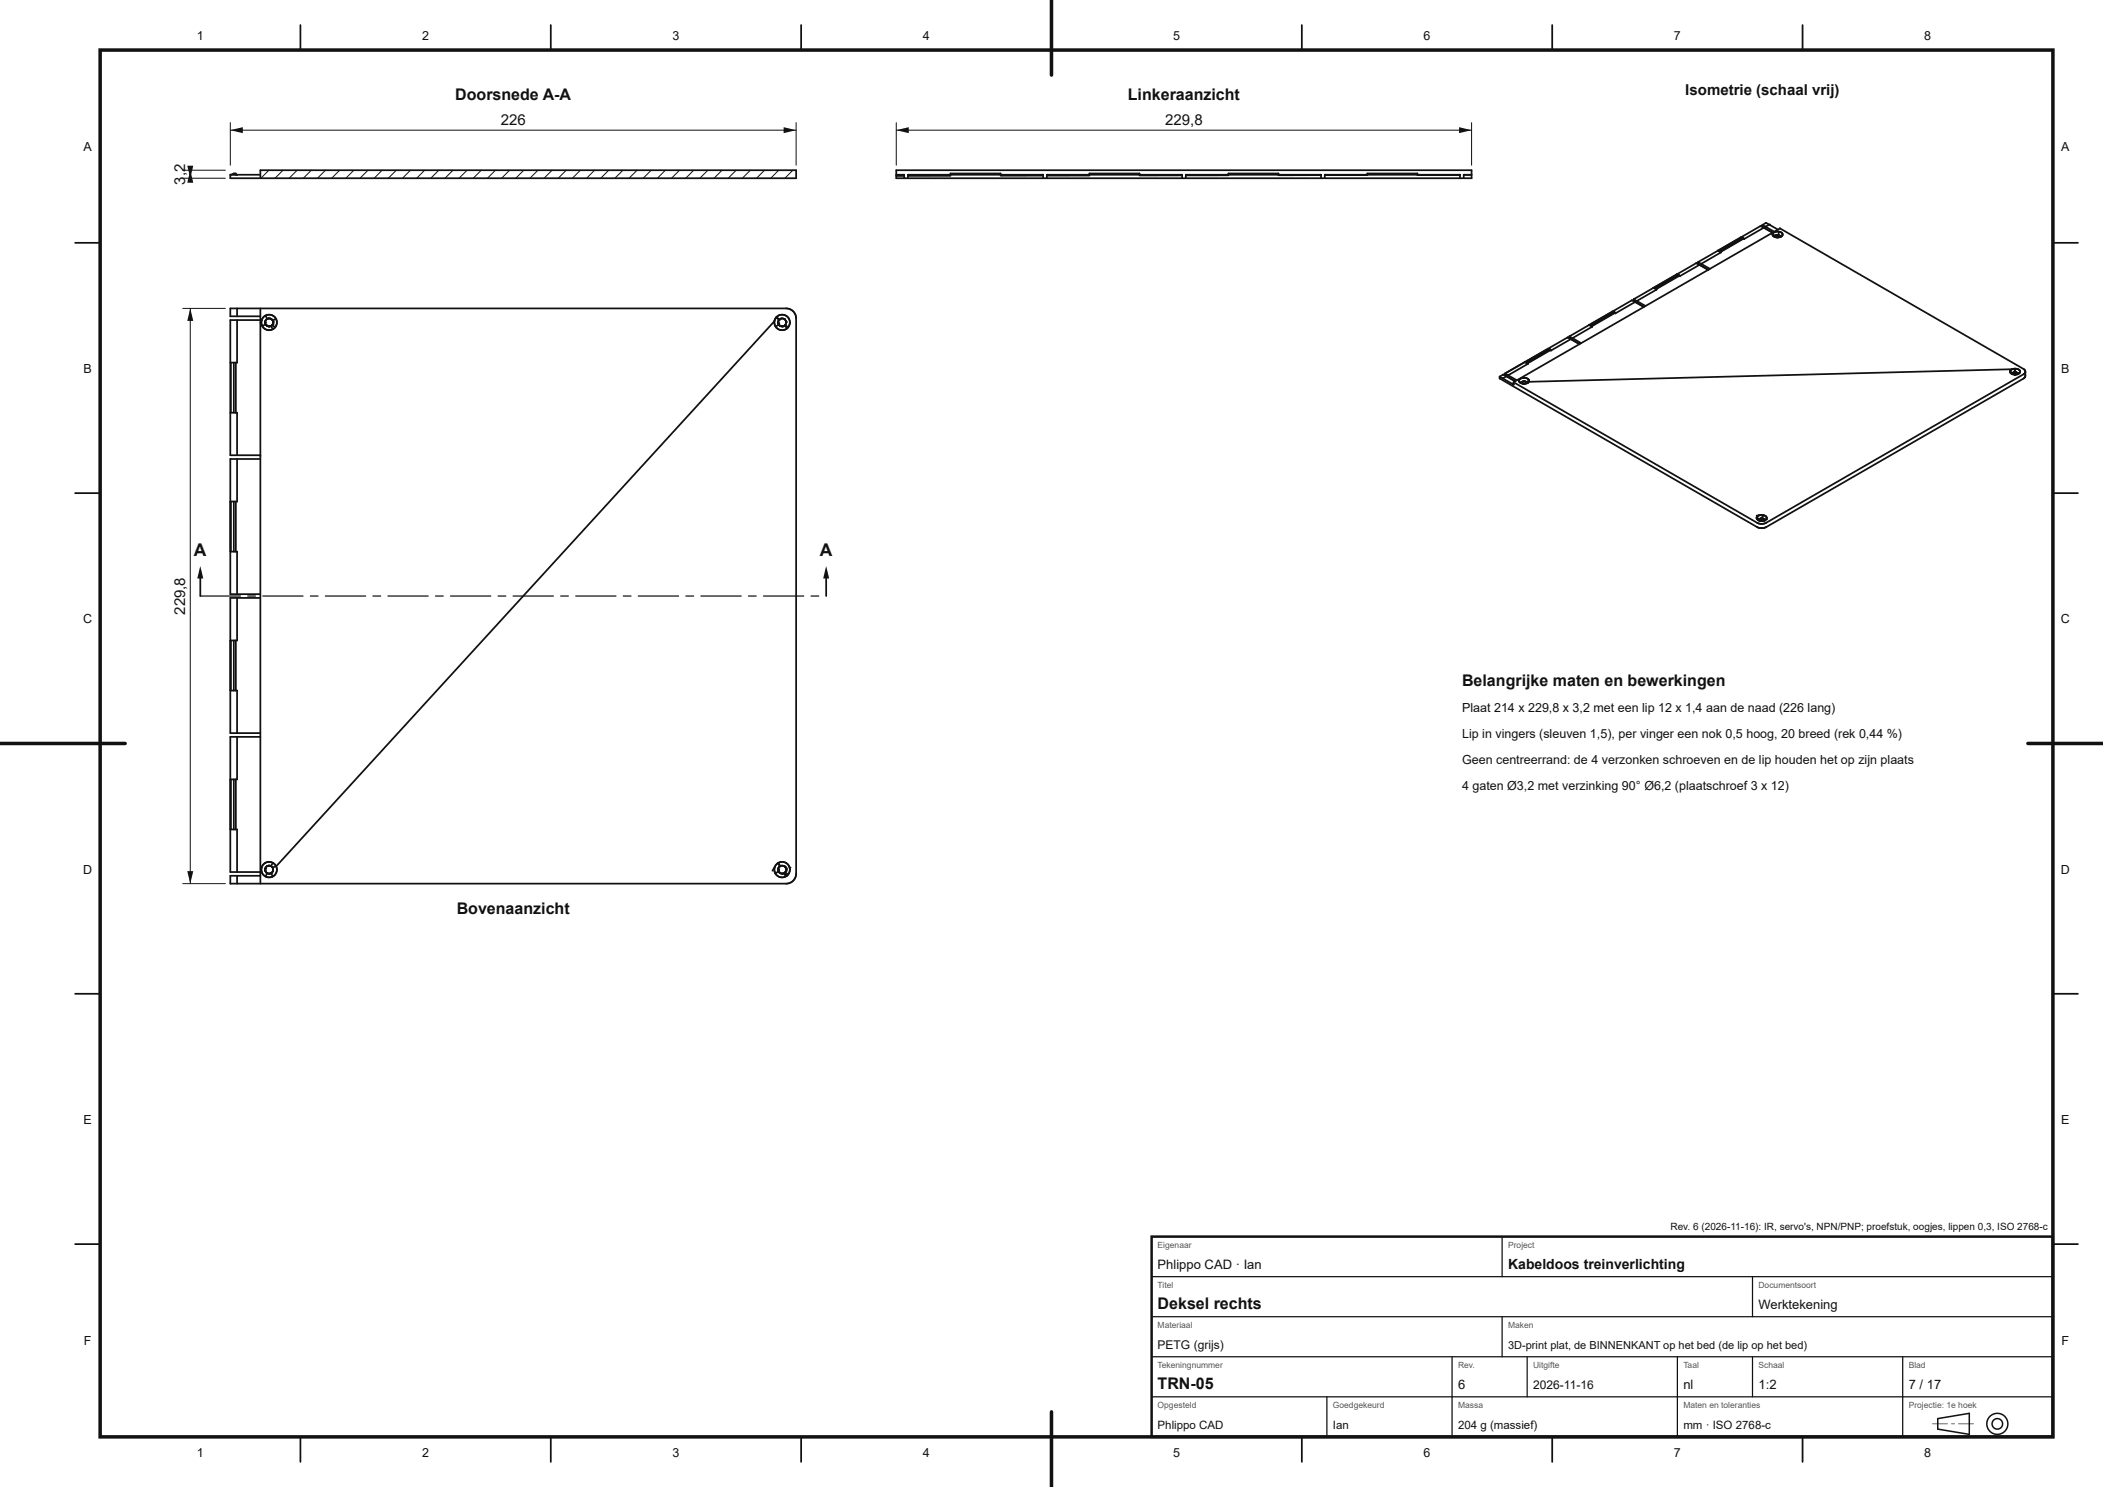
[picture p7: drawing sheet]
<svg xmlns="http://www.w3.org/2000/svg" width="420mm" height="297mm" viewBox="0 0 420 297" stroke-linecap="round" stroke-linejoin="round" font-family="sans-serif">
<g fill="none" stroke="#111" stroke-width=".35">
<path d="M47.3 34.9h-.2v-.2l-1.1 .2v.7h5.8M52 34.9h-6M52 34h107v1.6h-107zM52.9 64.5l.1 .1M53 64.7l.1 .1M53.1 64.9l.1 .1M53.2 63.8l-.2 .4M53.4 65.1l.2 .1M53.6 63.6l-.2 .1M53.7 63.6h.2M54.1 65.1l-.4 .1M155.4 64.4v.2"/>
<path d="M155.4 64.5v.1M155.4 64.6h.1M155.5 64.8l.1 .1M155.6 63.8l-.2 .4M155.8 65.1h.1M156 63.6l-.2 .1M156.8 64.9l-.4 .3h-.4M157 64.6l-.1 .2M53 173.8v.3M53 173.5l-.1 .1M53 174.1l.2 .2M53.1 173.2l-.1 .1"/>
<path d="M53.3 174.4l.4 .1M53.4 173l-.2 .1M53.9 172.9l.2 .1M54.2 174.4l-.5 .1M54.3 173.1l.1 .1M54.4 174.2l-.1 .1M54.5 173.5v.1M54.5 173.6v.1M155.4 173.5v.4M155.5 173.3v.1M155.5 174.1l.2 .3M155.5 173.3h.1"/>
<path d="M155.6 173.2l-.1 .1M156.6 174.4l-.3 .1-.5-.1M156.6 173l.2 .1M156.8 173.2l.1 .1M157 173.9l-.1 .1"/>
</g>
<g fill="none" stroke="#111" stroke-width=".2">
<path d="M53.7 34l-1.6 1.6M56.5 34l-1.6 1.6M59.3 34l-1.6 1.6M62.2 34l-1.6 1.6M65 34l-1.6 1.6M67.8 34l-1.6 1.6M70.7 34l-1.6 1.6M73.5 34l-1.6 1.6M76.3 34l-1.6 1.6M79.1 34l-1.6 1.6M82 34l-1.6 1.6M84.8 34l-1.6 1.6"/>
<path d="M87.6 34l-1.6 1.6M90.5 34l-1.6 1.6M93.3 34l-1.6 1.6M96.1 34l-1.6 1.6M98.9 34l-1.6 1.6M101.8 34l-1.6 1.6M104.6 34l-1.6 1.6M107.4 34l-1.6 1.6M110.3 34l-1.6 1.6M113.1 34l-1.6 1.6M115.9 34l-1.6 1.6M118.7 34l-1.6 1.6"/>
<path d="M121.6 34l-1.6 1.6M124.4 34l-1.6 1.6M127.2 34l-1.6 1.6M130.1 34l-1.6 1.6M132.9 34l-1.6 1.6M135.7 34l-1.6 1.6M138.5 34l-1.6 1.6M141.4 34l-1.6 1.6M144.2 34l-1.6 1.6M147 34l-1.6 1.6M149.9 34l-1.6 1.6M152.7 34l-1.6 1.6"/>
<path d="M155.5 34l-1.6 1.6M158.3 34l-1.6 1.6"/>
</g>
<circle cx="156.4" cy="65.2" r=".17" fill="#111"/>
<path d="M53.2 174.3l.1 .1M53.7 174.5h.1M155.5 174v.1M155.7 174.3l.1 .1" fill="none" stroke="#111" stroke-width=".35"/>
<g fill="#111">
<circle cx="156.2" cy="174.5" r=".17"/>
<circle cx="156.5" cy="174.4" r=".17"/>
</g>
<path d="M53.2 65l.2 .1M53.6 65.2h.1" fill="none" stroke="#111" stroke-width=".35"/>
<circle cx="53.7" cy="65.2" r=".17" fill="#111"/>
<g fill="none" stroke="#111" stroke-width=".35">
<path d="M52 61.6h105a1.99 1.99 0 0 1 2 2v110.9a1.99 1.99 0 0 1-2 2h-105M53 64.6v.1M53.1 64.8v.1M155.4 64.3v.1M155.4 64.6l.1 .2M155.6 64.9l.2 .2M155.9 65.1l.1 .1M156.2 65.2h.1M157 64.2v.3M53.2 174.3l.1 .1M54.4 173.3l.1 .2M54.5 173.7v.4"/>
<path d="M155.4 173.9l.1 .1M155.5 174.1l.1 .1M157 173.5v.1M157 173.7v.1M157 173.8h.1"/>
</g>
<circle cx="155.4" cy="64.6" r=".17" fill="#111"/>
<path d="M47.1 72.4v10M53 64.2l-.1 .2M47.1 100.2v10M47.1 127.9v10M47.1 155.7v10M52.9 173.8l.1 .1" fill="none" stroke="#111" stroke-width=".35"/>
<circle cx="52.9" cy="64.4" r=".17" fill="#111"/>
<path d="M52.9 64.4l.1 .2M155.4 64.2v.2M52.9 173.6v.1M155.4 173.6h.1M155.5 173.4l-.1 .1" fill="none" stroke="#111" stroke-width=".35"/>
<circle cx="155.4" cy="173.7" r=".17" fill="#111"/>
<path d="M52.9 173.7v.1M53 173.3v.2M53.2 173.1l-.1 .1" fill="none" stroke="#111" stroke-width=".35"/>
<circle cx="52.9" cy="173.8" r=".17" fill="#111"/>
<g fill="none" stroke="#111" stroke-width=".35">
<path d="M46.1 72.4v10M46.7 72.4v10M47.3 61.6v1.6M47.3 63.9v8.5h-1.3M51.8 61.6h-5.8v1.6h6M51.8 63.9h-5.8v27h6M52 61.6v114.9M53 64.2h.1M53.2 63.8h.1M53.4 63.7l-.2 .1M53.4 62.9h.6l.6 .2M53.4 62.9l-.8 .4-.6 1.2"/>
<path d="M53.7 63.6h-.1M54.3 63.8l.1 .1M54.4 64l.1 .2M54.5 64.7l-.4 .4M54.5 63.1a1.56 1.56 0 0 1 .8 1.6 1.56 1.56 0 0 1-1.3 1.2M154.7 64.1v.5M154.7 63.9v.2M154.9 63.6a1.56 1.56 0 0 1 1.8-.7 1.56 1.56 0 0 1 1.1 1.6M154.9 63.5l-.3 .7M155.8 63.7l-.2 .1M156 63.6h.1M156.2 63.6l.3 .1"/>
<path d="M156.4 65.2h.1M156.6 63.7h.1M156.7 63.8h.1M156.9 64.8l-.1 .1M157 64.2h.1M157 64.6h.1M157.7 64.4l-.3 1-.9 .5M46 82.4h1.3v8.5M47.3 91.7v8.5h-1.3M52 91.7h-6v27h6M46 110.2h1.3v8.5M46 100.2v10"/>
<path d="M46.1 100.2v10M46.7 100.2v10M47.3 119.4v8.5h-.2M51.9 119.4h-5.9v27h6M46 137.9h1.1M46 127.9h1.1M46 127.9v10M46.1 127.9v10M46.7 127.9v10M47.1 137.9h.2v8.5M46 155.7v10M46.1 155.7v10"/>
<path d="M46.7 155.7v10M47.3 147.2v8.5h-1.3M52 147.2h-6v27h6M46 165.7h1.3v8.5M47.3 174.9v1.6M52 174.9h-6v1.6h5.8M53 172.3l-.6 .7-.2 .9M53.1 172.3a1.56 1.56 0 0 1 2.1 .8 1.56 1.56 0 0 1-.9 2.1M53.2 172.3l-.3 .1M53.9 172.9l-.5 .1M54.1 173l.2 .1M54.3 174.3l-.1 .1"/>
<path d="M54.5 174.1l-.1 .1M154.8 173l-.1 .5v.7M156.4 174.5h-.1M156.4 174.5h.1M156.6 173l-.5-.1-.5 .3M156.8 173.1v.1M156.9 173.3l.1 .2M156.9 174.1l-.3 .3M156.9 174v.1M157 173.9h.1M157.7 173.4a1.55 1.55 0 0 0-1.2-1.2 1.55 1.55 0 0 0-1.6 .6l-.6 1.1"/>
</g>
<circle cx="155.5" cy="64" r=".17" fill="#111"/>
<path d="M52.2 64.7l.3 .6M52.3 63.8l-.1 1.1M52.4 65.2l.2 .2M52.9 64.4v.1M154.7 64.6a1.57 1.57 0 0 0 2 1.3M155.4 64.4v.1M156.2 63.6h-.2M52.2 173.8l.4 1 1 .4M52.9 173.7v.1M54.3 175.2h-.8M154.7 174l.2 .6M155.4 173.7v.2" fill="none" stroke="#111" stroke-width=".35"/>
<circle cx="155.4" cy="173.9" r=".17" fill="#111"/>
<path d="M52.5 65.4l.8 .5M155.4 64.5v.1M155.5 64.7v.1M154.8 174.4a1.56 1.56 0 0 0 2.5 .4M157.7 174l-.5 .8" fill="none" stroke="#111" stroke-width=".35"/>
<circle cx="155.5" cy="64.8" r=".17" fill="#111"/>
<g fill="none" stroke="#111" stroke-width=".35">
<path d="M53.3 65.9h.7M53.3 65.1h.1M53.9 63.6l.4 .2M54.4 63.9v.1M54.5 64.2v.5M156.5 63.7h.1M156.6 63.7l.1 .1M156.8 63.8l.2 .5M157 64.5v.1M53.6 174.5h.1M54.4 173.2v.1M155.5 174v.1"/>
<path d="M157.7 173.4v.4M157.7 173.8v.2"/>
</g>
<circle cx="157" cy="173.5" r=".17" fill="#111"/>
<path d="M54.5 64.5h.1M154.7 64.2l-99.6 108.8M156.8 65h-.1M54.5 173.6h.1M157 173.8v.1M157 173.6v.1" fill="none" stroke="#111" stroke-width=".35"/>
<circle cx="155.4" cy="173.9" r=".17" fill="#111"/>
<path d="M156.8 65h-.1M155.4 173.9v.1M157 173.4v.1M157 173.7h.1" fill="none" stroke="#111" stroke-width=".35"/>
<circle cx="155.4" cy="173.8" r=".17" fill="#111"/>
<g fill="none" stroke="#111" stroke-width=".35">
<path d="M53 64.6h.1M53 63l.4 .7M53 64.8l-.6 .3M53.1 64h-.1M53.9 65.2h-.1M54.1 65.1l.4 .7M54.4 64.9l.5 .5M55.1 63.7l-.6 .3M155 63.4l.6 .5M155.1 63.3l.5 .5M155.5 64.8l-.6 .5M155.8 65.1h.1"/>
<path d="M156.4 65.2h-.1M156.7 65l.5 .6M156.8 64.9l.6 .5M156.9 64.1h.1M53 173.9v.1M53.4 174.4l-.4 .7M53.9 174.5h-.1M54.1 174.4l.4 .7M54.5 172.3l-.4 .7M55.1 173l-.6 .3M155.3 172.4l.5 .6M155.5 172.3l.3 .7"/>
<path d="M155.5 174.1l-.7 .3M155.9 174.4h.1M156.6 174.4l.3 .7M156.6 174.4l.5 .6M156.8 174.3l.4 .6M156.8 174.2l.6 .5"/>
</g>
<g fill="#111">
<circle cx="155.8" cy="65.1" r=".17"/>
<circle cx="156.6" cy="63.7" r=".17"/>
</g>
<path d="M54.3 175.1l-.1 .1" fill="none" stroke="#111" stroke-width=".35"/>
<g fill="#111">
<circle cx="155.6" cy="174.3" r=".17"/>
<circle cx="155.8" cy="174.4" r=".17"/>
<circle cx="156.6" cy="173" r=".17"/>
<circle cx="156.8" cy="173.1" r=".17"/>
<circle cx="157.7" cy="173.3" r=".17"/>
<circle cx="157" cy="173.9" r=".17"/>
<circle cx="155.5" cy="173.3" r=".17"/>
<circle cx="53.3" cy="63.7" r=".17"/>
<circle cx="53.1" cy="64.8" r=".17"/>
<circle cx="53.4" cy="65.1" r=".17"/>
<circle cx="53.5" cy="65.2" r=".17"/>
<circle cx="54.4" cy="64" r=".17"/>
<circle cx="54.5" cy="64.3" r=".17"/>
<circle cx="54.2" cy="65.1" r=".17"/>
<circle cx="54.5" cy="64.7" r=".17"/>
<circle cx="155.7" cy="63.8" r=".17"/>
<circle cx="155.4" cy="64.5" r=".17"/>
<circle cx="157" cy="64.3" r=".17"/>
<circle cx="53" cy="173.5" r=".17"/>
<circle cx="54.2" cy="174.4" r=".17"/>
<circle cx="156.9" cy="173.3" r=".17"/>
<circle cx="157" cy="173.6" r=".17"/>
</g>
<g fill="none" stroke="#111" stroke-width=".35">
<path d="M179 34.8v-.8h114.9v.8M179 34.9h1.6M179 35.1h1.6M180.6 35.6v-.7h-1.6v.7h85.4M181.3 34.9h8.5v-.2h10v.2h8.5M189.6 34.9h-8.3v.7M189.8 35.1h-8.5M189.8 34.9h10M200 34.9h8.3v.7M208.3 35.1h-8.5M209.1 34.9h8.5v-.2h10v.2h8.5M217.6 35.1h-8.5"/>
<path d="M227.6 34.9h-18.5v.7M227.7 34.9h8.4v.7M236.1 35l-8.5 .1M236.8 34.9h8.5v-.2h10v.2h8.5M245.3 35h-8.5M255.3 34.9h-18.5v.7M255.5 34.9h8.3v.7M263.8 35h-8.5M264.6 34.9h8.5v-.2h10v.2h8.5M283.1 34.9h-18.5v.7h27.5M283.1 34.9h8.5v.7M292.3 34.9h1.6v.7h-1.6z"/>
<path d="M292.3 34.9h1.6"/>
<circle cx="53.7" cy="64.4" r=".8"/>
<circle cx="53.7" cy="173.7" r=".8"/>
</g>
<path d="M46 24.5v8.5M46 26h113M159 24.5v8.5" fill="none" stroke="#111" stroke-width=".2"/>
<g fill="#111">
<path d="M46 26l2.5-.6v1.2z"/>
<path d="M156.5 25.4l2.5 .6-2.5 .6z"/>
</g>
<path d="M36.5 35.6h8.5M36.5 34h8.5M38 34v1.6" fill="none" stroke="#111" stroke-width=".2"/>
<g fill="#111">
<path d="M37.4 33.1h1.2l-.6 2.5z"/>
<path d="M38 34l.6 2.5h-1.2z"/>
</g>
<path d="M36.5 61.6h8.5M38 61.6v114.9M36.5 176.5h8.5" fill="none" stroke="#111" stroke-width=".2"/>
<g fill="#111">
<path d="M37.4 174h1.2l-.6 2.5z"/>
<path d="M38 61.6l.6 2.5h-1.2z"/>
</g>
<path d="M179 24.5v8.5M179 26h114.9M293.9 24.5v8.5" fill="none" stroke="#111" stroke-width=".2"/>
<g fill="#111">
<path d="M179 26l2.5-.6v1.2z"/>
<path d="M291.4 25.4l2.5 .6-2.5 .6z"/>
<path d="M39.9 119l8.1-.1 .1 .1-.1 .2h-8zM49.4 119l1.6-.1 .1 .1-.1 .2h-1.5zM52.4 119l8.1-.1 .1 .1-.1 .2h-8zM61.9 119l1.6-.1 .1 .1-.1 .2h-1.5zM64.9 119l8.1-.1 .1 .1-.1 .2h-8zM74.4 119l1.6-.1 .1 .1-.1 .2h-1.5zM77.4 119l8.1-.1 .1 .1-.1 .2h-8zM86.9 119l1.6-.1 .1 .1-.1 .2h-1.5zM89.9 119l8.1-.1 .1 .1-.1 .2h-8zM99.4 119l1.6-.1 .1 .1-.1 .2h-1.5zM102.4 119l8.1-.1 .1 .1-.1 .2h-8zM111.9 119l1.6-.1 .1 .1-.1 .2h-1.5zM114.9 119l8.1-.1 .1 .1-.1 .2h-8zM124.4 119l1.6-.1 .1 .1-.1 .2h-1.5zM127.4 119l8.1-.1 .1 .1-.1 .2h-8zM136.9 119l1.6-.1 .1 .1-.1 .2h-1.5zM139.9 119l8.1-.1 .1 .1-.1 .2h-8zM149.4 119l1.6-.1 .1 .1-.1 .2h-1.5zM152.4 119l8.1-.1 .1 .1-.1 .2h-8zM161.9 119l1.6-.1 .1 .1-.1 .2h-1.5z"/>
</g>
<path d="M40 114v5" fill="none" stroke="#111" stroke-width=".35"/>
<path d="M40 113l.6 2.5h-1.2z" fill="#111"/>
<path d="M165 114v5" fill="none" stroke="#111" stroke-width=".35"/>
<path d="M165 113l.6 2.5h-1.2z" fill="#111"/>
<g fill="none" stroke="#111" stroke-width=".35">
<path d="M354.5 47.2v.1M354.5 47.3h.1M354.6 47.1l-.1 .1M354.8 47.4h.4M355.5 45.6l48.6 28.1 .4 .4-.1 .4-51.6 29.9-1 .2-.9-.2-48.6-28.1M303.9 76.3v.3M303.9 76.3h.1M304.2 76.6h.4M304.9 76.5v.1M401.9 74.7h.1M402 74.5l-.1 .2M402 74.5h.1"/>
<path d="M402 74.4v.1M402.1 74.4h-.1M402.2 74.8h.4M402.3 74.8h.1M404.5 75l-.4 .6-51.3 29.7-.8 .2-1.1-.2-51.4-29.7M351.3 103.8v.1M351.3 103.8h.1M351.3 103.9v.1M351.4 103.7l-.1 .1M351.7 104h.1M351.9 104h.1M352 104h.1"/>
<path d="M352 104h-.4"/>
</g>
<circle cx="402" cy="74.5" r=".17" fill="#111"/>
<g fill="none" stroke="#111" stroke-width=".35">
<path d="M326.3 59.8l2.3 1.3M330.2 57.5h.1M330.2 57.5l.6 .3M335.4 55.1l-4.7 2.7h.1M335.4 55l-4.7 2.6-.2-.1M339.1 52.4l2.4 1.3M339.2 52.7h-.1l2.1 1.2M343.1 50.1l.5 .3M348.2 47.7l-4.6 2.7h.1M348.2 47.6l-4.6 2.6-.2-.1M351.6 45.1v.1M352 44.9l2.3 1.4"/>
<path d="M352 45.3l2 1.2M352.7 44.5v.1M354.6 47l.5-.1 .3 .2M354.8 47h.1M355.2 47h.1M355.5 45.6v.1M299.5 75.2l2.8 1.6M299.6 75.5l-.1 .1M300.2 74.8v.1M300.6 74.6l.6 .4M300.7 74.9l1.9 1.2M301.2 75l1.7 1"/>
<path d="M303.9 76.3h.1M304 76.3h-.1M304 76.3l.3-.1 .5 .1M304.2 76.2h.1M304.5 72.3h.1M304.5 72.3l.6 .3M309.6 69.9l-4.6 2.7 .1 .1M309.6 69.8l-4.6 2.7-.2-.1M313.4 67.2l2.4 1.3M313.5 67.5l1.9 1.2M317.4 64.9l.5 .3M322.5 62.5l-4.6 2.7 .1 .1"/>
<path d="M322.5 62.4l-4.6 2.7-.2-.1M326.4 60.1h-.1l2 1.2M402.7 74.4h-.6M351.7 103.6h.1M351.9 103.6h.1M352.1 103.6l-.7 .1M352.1 103.6h.1M352.1 103.6l.1 .1"/>
</g>
<g fill="#111">
<circle cx="353.3" cy="44.9" r=".17"/>
<circle cx="352.3" cy="45.5" r=".17"/>
</g>
<path d="M347.7 47.4h.1M348.3 47.8h.1" fill="none" stroke="#111" stroke-width=".35"/>
<circle cx="339.4" cy="52.9" r=".17" fill="#111"/>
<path d="M334.8 54.8h.1M335.5 55.2h.1M338.8 52.6h.1" fill="none" stroke="#111" stroke-width=".35"/>
<circle cx="326.6" cy="60.3" r=".17" fill="#111"/>
<path d="M325.9 60v.1M309.1 69.7h.1M309.8 70h.1M313.1 67.4v.1M322 62.2h.1M322.6 62.6h.1" fill="none" stroke="#111" stroke-width=".35"/>
<g fill="#111">
<circle cx="313.7" cy="67.7" r=".17"/>
<circle cx="300.8" cy="75.2" r=".17"/>
</g>
<g fill="none" stroke="#111" stroke-width=".35">
<path d="M325.9 60l.6 .3M326.3 59.8v.3M326.4 59.8h-.1M330.7 57.6v.2M330.8 57.9l-3.9 2.2M334.8 54.8l-4.6 2.7M334.8 54.8h.1M334.9 54.8l-4.6 2.7h.2l4.7-2.6M334.9 54.8l.3 .1M338.8 52.6l2.4 1.3M339.1 52.4v.3M339.2 52.4h-.1"/>
<path d="M339.4 52.9l-3.9 2.3-.3-.3M339.8 52.7h.1M343.1 50.1h.1M343.6 50.2v.2M343.7 50.4h.1M343.7 50.4l-3.9 2.3M347.7 47.4l-4.6 2.7M347.7 47.4l-4.6 2.7h.3l4.6-2.7M347.7 47.4h.3M351.6 45.1l.6 .4M352 44.9v.4M352 45h.1"/>
<path d="M352.3 45.5l-4 2.3-.3-.4M352.3 45.5l1.7 1M352.6 45.3h.1M352.6 45.3l.7-.4 1.8 1M352.7 45.3h-.1M352.7 44.5l.6 .4M354 46.7v.1M354.1 46.6l-.1 .1M354.2 46.4l1.1-.1 .7 .4M354.2 46.5l-.1 .1M354.6 46.3l-.5 .3M354.6 47h.1"/>
<path d="M355.5 45.6l-53.2 30.7v.5M355.5 47.3h.1M355.5 47.2v.1M356 46.7h.1M356 46.7v.1a1.05 1.05 0 0 1-1.6 .5M300.1 75.6h.1M300.1 75.6l.7-.4 1.8 1M300.2 75.5l-.1 .1M300.8 75.1l-.6-.3-.7 .4v.4M304 76.2v.1M304.5 72.3h.1M304.6 75.5h.2"/>
<path d="M304.7 75.5a.82 .82 0 0 0-.9 0 .82 .82 0 0 0-.4 .8l.2 .1M304.7 75.5a.57 .57 0 0 1 .7 .6 .57 .57 0 0 1-.7 .5h-.6l-.5-.2M304.8 76.3l.1 .1M304.9 76.4v.1M305 72.5v.1M305.1 72.7l-3.9 2.3 .1-.1M305.1 72.7h.1M309.2 69.7l-8.6 4.9v.4M309.2 69.7l-4.6 2.6 .2 .1 4.7-2.7M309.2 69.7h.3M313.5 67.2l-.1 .4M313.7 67.7l-.6-.3-3.9 2.2"/>
<path d="M314 67.5v.1M314.1 67.5l-.1 .1M315.5 68.8l-1.8-1.1-3.9 2.3-.3-.3M317.4 64.9h.1M317.9 65.1v.1M318 65.3h.1M318 65.3l-4 2.2M322 62.3l-4.6 2.6 .3 .1 4.6-2.7M322 62.3l-4.6 2.6M322 62.3h.3M326.6 60.3l-4 2.3-.3-.3M326.6 60.3l1.7 1"/>
<path d="M326.9 60.1h.1M327 60.1h-.1M401.6 73.9l-.2 .4 .6 .4M401.7 73.9h-.1M401.9 74.7h.1M402 73.7l-.4 .2M402.5 73.6a.61 .61 0 0 1 .8 .3 .61 .61 0 0 1-.1 .7l-.1 .1M402.6 73.6l-.8 .1M402.7 74.4l.2 .1M402.8 74.4l.1 .1M402.9 74.5l.1 .1M403.1 74.7l-.6 .1-.5-.1"/>
<path d="M403.2 74.6l-.1 .1M350.8 103l1.1-.1a.62 .62 0 0 1 .7 .1 .62 .62 0 0 1 .1 .7v.1M351 103.1l-.2 .2M351.4 103.7h.1M351.5 103.6l-.1 .1M351.5 102.9l-.6 .3M351.7 103.6h.1M352.2 103.7l.1 .1M352.3 103.9v.1M352.3 103.8h.1M352.3 103.8v.1"/>
</g>
<circle cx="351.4" cy="103.7" r=".17" fill="#111"/>
<path d="M354 46.8l.1 .3M402 74.5h-.1M350.9 103.3a.75 .75 0 0 0 .9 .7M352.4 103.9l-.6 .1" fill="none" stroke="#111" stroke-width=".35"/>
<circle cx="401.9" cy="74.5" r=".17" fill="#111"/>
<g fill="none" stroke="#111" stroke-width=".35">
<path d="M354.1 47.1l.3 .2M354.5 47.3h.1M355.4 47.1h.1M355.5 47.1v.1M355.5 47.2h.1M304.9 76.5h.1M402.9 74.5h.1M403 74.6h.1M403 74.7h-.1M403 74.6v.1M351.3 103.8h.1M351.3 103.7v.1"/>
<path d="M352.3 103.9h.1"/>
</g>
<circle cx="304.9" cy="76.5" r=".17" fill="#111"/>
<g fill="none" stroke="#111" stroke-width=".35">
<path d="M355.5 47.3h.1M355.5 47.2v.1M304.9 76.5h.1M401.9 73.7l-96.6 2.6M402 74.5v.2M402.2 74.4v.3M402.2 74.3v.4M402.3 74.3v.5M402.4 74.3v.5M402.4 73.6v1.2M402.5 74.3v.5M402.6 74.3v.5"/>
<path d="M402.9 74.7h.1M351.4 103.7l-.1 .3M351.4 103.7v.2M351.6 103.6v.4M351.6 103.6v.3M351.7 103.6v.4M351.8 103.5v.5M351.9 103.5v.5M351.9 103.6v.4M352 103.6v.4M352.7 103.8l-.3 .1"/>
</g>
<circle cx="351.4" cy="103.7" r=".17" fill="#111"/>
<path d="M401.9 74.5v.3M402.9 74.7v.1M403 74.6v.2M351.3 103.8v.2M351.4 103.7h.1M352.3 104h.1M352.3 103.8v.2" fill="none" stroke="#111" stroke-width=".35"/>
<circle cx="351.4" cy="103.7" r=".17" fill="#111"/>
<g fill="none" stroke="#111" stroke-width=".35">
<path d="M330.2 57.5l-3.9 2.3M343.1 50.1l-4 2.3M352.7 44.5l-.7 .4M354 46.7l.5 .5M354.6 47.1h-.1M354.7 47.4h.1M354.8 46.9h.1M355.1 47.4h.1M355.3 46.3l-.1 .7M356 47l-.5 .3M303.4 76.2l.5 .3M303.9 76.3h.1"/>
<path d="M304.1 76.6h.1M305.4 76.2l-.5 .3M305.4 75.9l-.5 .5M317.4 64.9l-4 2.3M401.4 74.1l.5 .5M401.9 74.7h.1M402.3 73.6l.1 .7M402.3 74.8h.1M402.5 74.8h.1M402.9 74.7h.1M404.5 74.2v.9M350.9 103.3l.4 .5"/>
<path d="M351.5 104h.1M351.6 104h.1M351.7 104h.1M351.9 104h.1M352 102.9l-.1 .7M352.1 102.9l-.1 .7"/>
</g>
<g fill="#111">
<circle cx="401.9" cy="74.7" r=".17"/>
<circle cx="402.9" cy="74.5" r=".17"/>
<circle cx="351.3" cy="103.8" r=".17"/>
<circle cx="351.3" cy="103.9" r=".17"/>
<circle cx="352.3" cy="103.8" r=".17"/>
<circle cx="352.4" cy="103.8" r=".17"/>
<circle cx="352.7" cy="103.7" r=".17"/>
</g>
<path d="M325.9 60l-3.8 2.2M338.8 52.6l-3.9 2.2M351.6 45.1l-3.8 2.3" fill="none" stroke="#111" stroke-width=".35"/>
<g fill="#111">
<circle cx="354.6" cy="47.4" r=".17"/>
<circle cx="355.5" cy="47.3" r=".17"/>
<circle cx="403" cy="74.6" r=".17"/>
<circle cx="303.9" cy="76.5" r=".17"/>
<circle cx="304.9" cy="76.5" r=".17"/>
<circle cx="352.3" cy="104" r=".17"/>
<circle cx="352.3" cy="103.9" r=".17"/>
</g>
<path d="M20 10h390v277h-390z" fill="none" stroke="#111" stroke-width=".7" stroke-linecap="butt"/>
<path d="M210 0v15M0 148.5h25M405 148.5h14.9M210 282v15" fill="none" stroke="#111" stroke-width=".7"/>
<g fill="none" stroke="#111" stroke-width=".35">
<path d="M60 5v5M110 5v5M160 5v5M210 5v5M260 5v5M310 5v5M360 5v5M15 48.5h5M410 48.5h5M15 98.5h5M410 98.5h5M15 148.5h5"/>
<path d="M410 148.5h5M15 198.5h5M410 198.5h5M15 248.5h5M410 248.5h5M60 287v5M110 287v5M160 287v5M210 287v5M260 287v5M310 287v5M360 287v5"/>
</g>
<path d="M230 247h180v40h-180z" fill="none" stroke="#111" stroke-width=".5"/>
<g fill="none" stroke="#111" stroke-width=".25">
<path d="M230 255h180M300 247v8M350 255v8M230 279h180M230 271h180M230 263h180M265 279v8M290 271v16M300 263v8M305 271v8M335 271v16M350 271v8"/>
<path d="M380 271v16"/>
</g>
<path d="M387 283.3l6.3-1v4.2l-6.3-1.1z" fill="none" stroke="#111" stroke-width=".3"/>
<path d="M385.9 284.3l3.1 .1-3.1 .1zM389.7 284.3l.7 .1-.7 .1zM391.1 284.3l3.1 .1-3.1 .1z" fill="#111"/>
<g fill="none" stroke="#111" stroke-width=".3">
<circle cx="398.9" cy="284.4" r="1.05"/>
<circle cx="398.9" cy="284.4" r="2.1"/>
</g>
<g font-size="3.5" fill="#111">
<text x="38.7" y="111">A</text>
<text x="163.7" y="111">A</text>
</g>
<g font-size="3.2" fill="#111">
<text x="90.9" y="20">Doorsnede A-A</text>
<text x="225.2" y="20">Linkeraanzicht</text>
<text x="292" y="137">Belangrijke maten en bewerkingen</text>
<text x="91.2" y="182.5">Bovenaanzicht</text>
<text x="231.2" y="261.4">Deksel rechts</text>
<text x="231.2" y="277.4">TRN-05</text>
</g>
<g font-size="3" fill="#111">
<text x="336.6" y="19">Isometrie (schaal vrij)</text>
<text x="100" y="25">226</text>
<text x="232.7" y="25">229,8</text>
<text x="37" y="35.2" transform="rotate(-90 37 35.2)">,2</text>
<text x="37" y="36.9" transform="rotate(-90 37 36.9)">3</text>
<text x="37" y="122.8" transform="rotate(-90 37 122.8)">229,8</text>
</g>
<text font-size="2.8" fill="#111" x="301.2" y="253.4">Kabeldoos treinverlichting</text>
<g font-size="2.6" fill="#111">
<text x="231.2" y="253.4">Phlippo CAD · Ian</text>
<text x="351.2" y="261.4">Werktekening</text>
<text x="291.2" y="277.4">6</text>
<text x="336.2" y="277.4">nl</text>
<text x="351.2" y="277.4">1:2</text>
<text x="381.2" y="277.4">7 / 17</text>
</g>
<g font-size="2.5" fill="#111">
<text x="39.3" y="8">1</text>
<text x="84.3" y="8">2</text>
<text x="134.3" y="8">3</text>
<text x="184.3" y="8">4</text>
<text x="234.3" y="8">5</text>
<text x="284.3" y="8">6</text>
<text x="334.3" y="8">7</text>
<text x="384.3" y="8">8</text>
<text x="16.7" y="30.2">A</text>
<text x="411.7" y="30.2">A</text>
<text x="16.7" y="74.5">B</text>
<text x="411.7" y="74.5">B</text>
<text x="16.6" y="124.5">C</text>
<text x="411.6" y="124.5">C</text>
<text x="292" y="142.2">Plaat 214 x 229,8 x 3,2 met een lip 12 x 1,4 aan de naad (226 lang)</text>
<text x="292" y="147.4">Lip in vingers (sleuven 1,5), per vinger een nok 0,5 hoog, 20 breed (rek 0,44 %)</text>
<text x="292" y="152.6">Geen centreerrand: de 4 verzonken schroeven en de lip houden het op zijn plaats</text>
<text x="292" y="157.8">4 gaten Ø3,2 met verzinking 90° Ø6,2 (plaatschroef 3 x 12)</text>
<text x="16.6" y="174.5">D</text>
<text x="411.6" y="174.5">D</text>
<text x="16.7" y="224.5">E</text>
<text x="411.7" y="224.5">E</text>
<text x="16.7" y="268.7">F</text>
<text x="411.7" y="268.7">F</text>
<text x="39.3" y="291">1</text>
<text x="84.3" y="291">2</text>
<text x="134.3" y="291">3</text>
<text x="184.3" y="291">4</text>
<text x="234.3" y="291">5</text>
<text x="284.3" y="291">6</text>
<text x="334.3" y="291">7</text>
<text x="384.3" y="291">8</text>
</g>
<g font-size="2.4" fill="#111">
<text x="231.2" y="269.4">PETG (grijs)</text>
<text x="306.2" y="277.4">2026-11-16</text>
</g>
<g font-size="2.3" fill="#111">
<text x="231.2" y="285.4">Phlippo CAD</text>
<text x="266.2" y="285.4">Ian</text>
<text x="291.2" y="285.4">204 g (massief)</text>
<text x="336.2" y="285.4">mm · ISO 2768-c</text>
</g>
<text font-size="2.2" fill="#111" x="301.2" y="269.4">3D-print plat, de BINNENKANT op het bed (de lip op het bed)</text>
<text font-size="2" fill="#111" x="333.6" y="245.6">Rev. 6 (2026-11-16): IR, servo's, NPN/PNP; proefstuk, oogjes, lippen 0,3, ISO 2768-c</text>
<g font-size="1.7" fill="#555">
<text x="231.2" y="249.2">Eigenaar</text>
<text x="301.2" y="249.2">Project</text>
<text x="231.2" y="257.2">Titel</text>
<text x="351.2" y="257.2">Documentsoort</text>
<text x="231.2" y="265.2">Materiaal</text>
<text x="301.2" y="265.2">Maken</text>
<text x="231.2" y="273.2">Tekeningnummer</text>
<text x="291.2" y="273.2">Rev.</text>
<text x="306.2" y="273.2">Uitgifte</text>
<text x="336.2" y="273.2">Taal</text>
<text x="351.2" y="273.2">Schaal</text>
<text x="381.2" y="273.2">Blad</text>
<text x="231.2" y="281.2">Opgesteld</text>
<text x="266.2" y="281.2">Goedgekeurd</text>
<text x="291.2" y="281.2">Massa</text>
<text x="336.2" y="281.2">Maten en toleranties</text>
<text x="381.2" y="281.2">Projectie: 1e hoek</text>
</g>
</svg>
